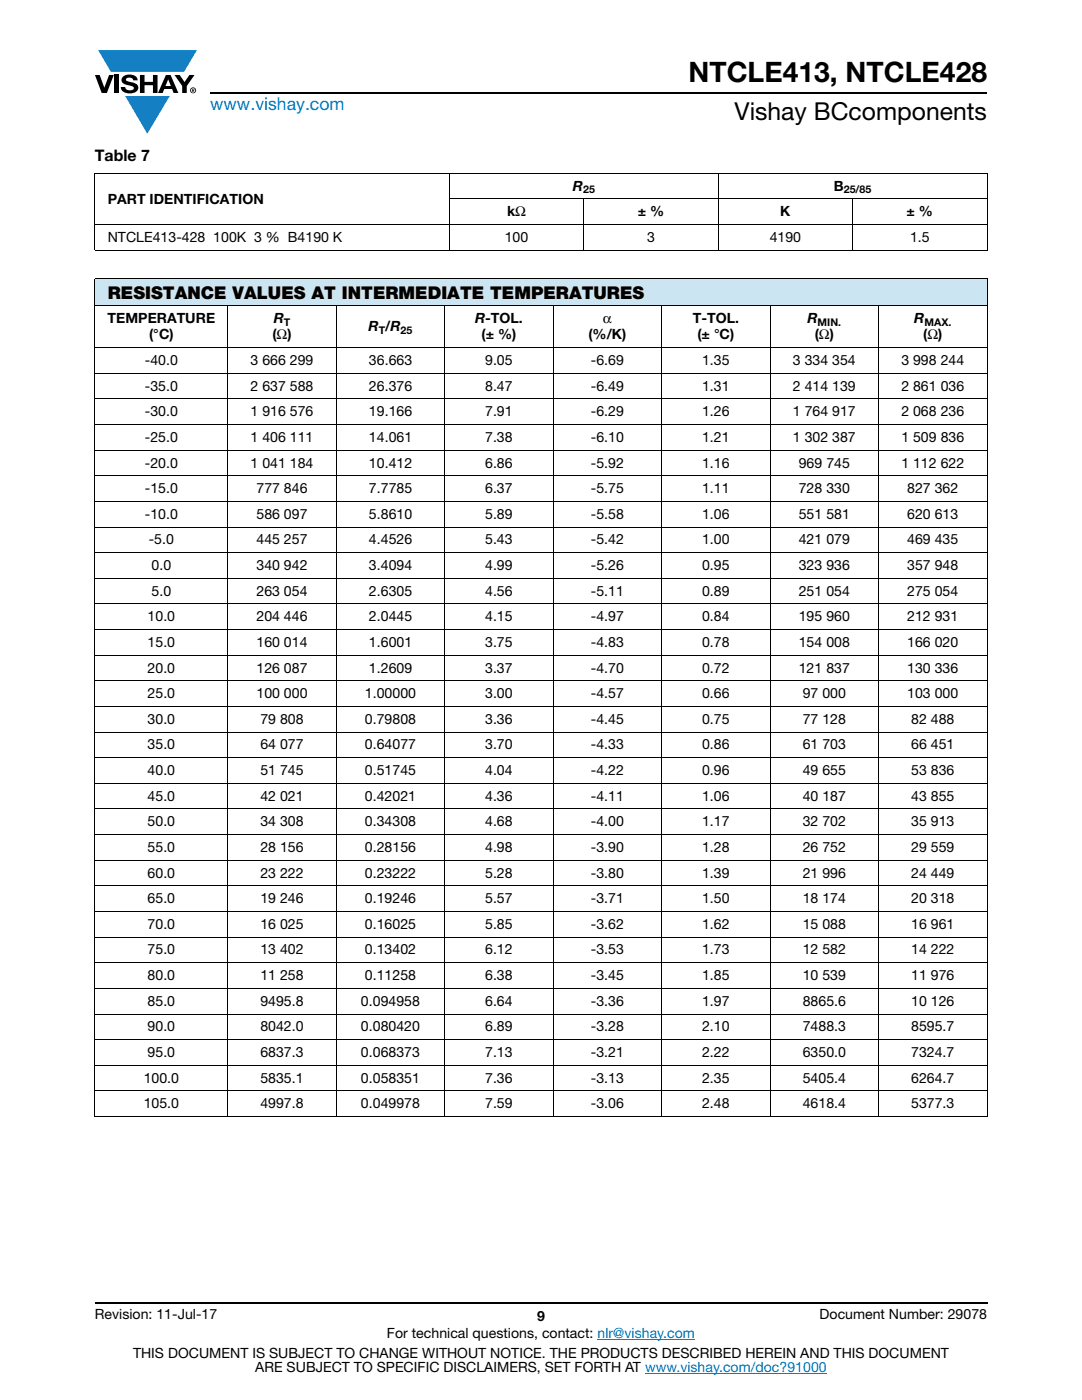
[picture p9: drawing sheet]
<svg xmlns="http://www.w3.org/2000/svg" width="216mm" height="279mm" viewBox="0 0 216 279" stroke-linecap="round" stroke-linejoin="round" font-family="sans-serif">
<g fill="#147fc3">
<path d="M19.6 10h19.7l-2.6 4.3h-1.1h-13.5z"/>
<path d="M25 19.2h8.9l-4.5 7.5z"/>
</g>
<g fill="#000">
<path d="M18.9 15h1l.9 2.5 1-2.5h.9l-1.4 3.6h-1zM22.9 15h.9v3.6h-.9zM24.6 15.3a2.1 2.1 0 0 1 2.8 .3l.1 .4h-.9a.79 .79 0 0 0-.7-.5 .79 .79 0 0 0-.8 .4l.3 .3 1 .2a1.08 1.08 0 0 1 1.2 1 1.08 1.08 0 0 1-1.1 1.2 1.73 1.73 0 0 1-2.4-1.2h.9a.96 .96 0 0 0 .8 .6 .96 .96 0 0 0 .9-.4 1.31 1.31 0 0 0-1.2-.6 1.03 1.03 0 0 1-1.1-.6 1.03 1.03 0 0 1 .2-1.1zM27.9 15h.9v1.3h1.7v-1.3h.9v3.6h-.9v-1.6h-1.7v1.6h-.9zM34.8 15h1.1l.9 1.4 1-1.4h1l-1.5 2.2v1.4h-.9v-1.4z"/>
<path d="M33.6 15.9l.5 1.3h-1.1zM33.1 15l-1.6 3.6h1l.3-.8h1.5l.3 .8h1l-1.6-3.6z"/>
<path d="M38.4 17.8h.2v.2h-.2zM38.3 17.7v.7h.1v-.3l.4 .3-.2-.3 .2-.2-.1-.2z"/>
<path d="M38.1 18a.46 .46 0 0 1 .9 0 .46 .46 0 0 1-.9 0zM37.9 18a.6 .6 0 0 0 1.2 0 .6 .6 0 0 0-1.2 0z"/>
</g>
<path d="M42 18.6h155M18.9 260h178.1" fill="none" stroke="#000" stroke-width=".36"/>
<path d="M119.2 267.3h19.5M128.7 274h36.3" fill="none" stroke="#007ec4" stroke-width=".2"/>
<path d="M18.9 55.6h178.1v5.5h-178.1z" fill="#cce5f3"/>
<g fill="#fff">
<path d="M18.9 69.4h26.6v5.1h-26.6z"/>
<path d="M45.5 69.4h21.6v5.1h-21.6z"/>
<path d="M67.1 69.4h21.7v5.1h-21.7z"/>
<path d="M88.8 69.4h21.6v5.1h-21.6z"/>
<path d="M110.4 69.4h21.6v5.1h-21.6z"/>
<path d="M132 69.4h21.7v5.1h-21.7z"/>
<path d="M153.7 69.4h21.6v5.1h-21.6z"/>
<path d="M175.3 69.4h21.7v5.1h-21.7z"/>
<path d="M18.9 74.5h26.6v5.1h-26.6z"/>
<path d="M45.5 74.5h21.6v5.1h-21.6z"/>
<path d="M67.1 74.5h21.7v5.1h-21.7z"/>
<path d="M88.8 74.5h21.6v5.1h-21.6z"/>
<path d="M110.4 74.5h21.6v5.1h-21.6z"/>
<path d="M132 74.5h21.7v5.1h-21.7z"/>
<path d="M153.7 74.5h21.6v5.1h-21.6z"/>
<path d="M175.3 74.5h21.7v5.1h-21.7z"/>
<path d="M18.9 79.6h26.6v5.1h-26.6z"/>
<path d="M45.5 79.6h21.6v5.1h-21.6z"/>
<path d="M67.1 79.6h21.7v5.1h-21.7z"/>
<path d="M88.8 79.6h21.6v5.1h-21.6z"/>
<path d="M110.4 79.6h21.6v5.1h-21.6z"/>
<path d="M132 79.6h21.7v5.1h-21.7z"/>
<path d="M153.7 79.6h21.6v5.1h-21.6z"/>
<path d="M175.3 79.6h21.7v5.1h-21.7z"/>
<path d="M18.9 84.7h26.6v5.1h-26.6z"/>
<path d="M45.5 84.7h21.6v5.1h-21.6z"/>
<path d="M67.1 84.7h21.7v5.1h-21.7z"/>
<path d="M88.8 84.7h21.6v5.1h-21.6z"/>
<path d="M110.4 84.7h21.6v5.1h-21.6z"/>
<path d="M132 84.7h21.7v5.1h-21.7z"/>
<path d="M153.7 84.7h21.6v5.1h-21.6z"/>
<path d="M175.3 84.7h21.7v5.1h-21.7z"/>
<path d="M18.9 89.8h26.6v5.1h-26.6z"/>
<path d="M45.5 89.8h21.6v5.1h-21.6z"/>
<path d="M67.1 89.8h21.7v5.1h-21.7z"/>
<path d="M88.8 89.8h21.6v5.1h-21.6z"/>
<path d="M110.4 89.8h21.6v5.1h-21.6z"/>
<path d="M132 89.8h21.7v5.1h-21.7z"/>
<path d="M153.7 89.8h21.6v5.1h-21.6z"/>
<path d="M175.3 89.8h21.7v5.1h-21.7z"/>
<path d="M18.9 94.9h26.6v5.2h-26.6z"/>
<path d="M45.5 94.9h21.6v5.2h-21.6z"/>
<path d="M67.1 94.9h21.7v5.2h-21.7z"/>
<path d="M88.8 94.9h21.6v5.2h-21.6z"/>
<path d="M110.4 94.9h21.6v5.2h-21.6z"/>
<path d="M132 94.9h21.7v5.2h-21.7z"/>
<path d="M153.7 94.9h21.6v5.2h-21.6z"/>
<path d="M175.3 94.9h21.7v5.2h-21.7z"/>
<path d="M18.9 100.1h26.6v5.1h-26.6z"/>
<path d="M45.5 100.1h21.6v5.1h-21.6z"/>
<path d="M67.1 100.1h21.7v5.1h-21.7z"/>
<path d="M88.8 100.1h21.6v5.1h-21.6z"/>
<path d="M110.4 100.1h21.6v5.1h-21.6z"/>
<path d="M132 100.1h21.7v5.1h-21.7z"/>
<path d="M153.7 100.1h21.6v5.1h-21.6z"/>
<path d="M175.3 100.1h21.7v5.1h-21.7z"/>
<path d="M18.9 105.2h26.6v5.1h-26.6z"/>
<path d="M45.5 105.2h21.6v5.1h-21.6z"/>
<path d="M67.1 105.2h21.7v5.1h-21.7z"/>
<path d="M88.8 105.2h21.6v5.1h-21.6z"/>
<path d="M110.4 105.2h21.6v5.1h-21.6z"/>
<path d="M132 105.2h21.7v5.1h-21.7z"/>
<path d="M153.7 105.2h21.6v5.1h-21.6z"/>
<path d="M175.3 105.2h21.7v5.1h-21.7z"/>
<path d="M18.9 110.3h26.6v5.1h-26.6z"/>
<path d="M45.5 110.3h21.6v5.1h-21.6z"/>
<path d="M67.1 110.3h21.7v5.1h-21.7z"/>
<path d="M88.8 110.3h21.6v5.1h-21.6z"/>
<path d="M110.4 110.3h21.6v5.1h-21.6z"/>
<path d="M132 110.3h21.7v5.1h-21.7z"/>
<path d="M153.7 110.3h21.6v5.1h-21.6z"/>
<path d="M175.3 110.3h21.7v5.1h-21.7z"/>
<path d="M18.9 115.4h26.6v5.1h-26.6z"/>
<path d="M45.5 115.4h21.6v5.1h-21.6z"/>
<path d="M67.1 115.4h21.7v5.1h-21.7z"/>
<path d="M88.8 115.4h21.6v5.1h-21.6z"/>
<path d="M110.4 115.4h21.6v5.1h-21.6z"/>
<path d="M132 115.4h21.7v5.1h-21.7z"/>
<path d="M153.7 115.4h21.6v5.1h-21.6z"/>
<path d="M175.3 115.4h21.7v5.1h-21.7z"/>
<path d="M18.9 120.5h26.6v5.1h-26.6z"/>
<path d="M45.5 120.5h21.6v5.1h-21.6z"/>
<path d="M67.1 120.5h21.7v5.1h-21.7z"/>
<path d="M88.8 120.5h21.6v5.1h-21.6z"/>
<path d="M110.4 120.5h21.6v5.1h-21.6z"/>
<path d="M132 120.5h21.7v5.1h-21.7z"/>
<path d="M153.7 120.5h21.6v5.1h-21.6z"/>
<path d="M175.3 120.5h21.7v5.1h-21.7z"/>
<path d="M18.9 125.6h26.6v5.1h-26.6z"/>
<path d="M45.5 125.6h21.6v5.1h-21.6z"/>
<path d="M67.1 125.6h21.7v5.1h-21.7z"/>
<path d="M88.8 125.6h21.6v5.1h-21.6z"/>
<path d="M110.4 125.6h21.6v5.1h-21.6z"/>
<path d="M132 125.6h21.7v5.1h-21.7z"/>
<path d="M153.7 125.6h21.6v5.1h-21.6z"/>
<path d="M175.3 125.6h21.7v5.1h-21.7z"/>
<path d="M18.9 130.7h26.6v5.2h-26.6z"/>
<path d="M45.5 130.7h21.6v5.2h-21.6z"/>
<path d="M67.1 130.7h21.7v5.2h-21.7z"/>
<path d="M88.8 130.7h21.6v5.2h-21.6z"/>
<path d="M110.4 130.7h21.6v5.2h-21.6z"/>
<path d="M132 130.7h21.7v5.2h-21.7z"/>
<path d="M153.7 130.7h21.6v5.2h-21.6z"/>
<path d="M175.3 130.7h21.7v5.2h-21.7z"/>
<path d="M18.9 135.9h26.6v5.1h-26.6z"/>
<path d="M45.5 135.9h21.6v5.1h-21.6z"/>
<path d="M67.1 135.9h21.7v5.1h-21.7z"/>
<path d="M88.8 135.9h21.6v5.1h-21.6z"/>
<path d="M110.4 135.9h21.6v5.1h-21.6z"/>
<path d="M132 135.9h21.7v5.1h-21.7z"/>
<path d="M153.7 135.9h21.6v5.1h-21.6z"/>
<path d="M175.3 135.9h21.7v5.1h-21.7z"/>
<path d="M18.9 141h26.6v5.1h-26.6z"/>
<path d="M45.5 141h21.6v5.1h-21.6z"/>
<path d="M67.1 141h21.7v5.1h-21.7z"/>
<path d="M88.8 141h21.6v5.1h-21.6z"/>
<path d="M110.4 141h21.6v5.1h-21.6z"/>
<path d="M132 141h21.7v5.1h-21.7z"/>
<path d="M153.7 141h21.6v5.1h-21.6z"/>
<path d="M175.3 141h21.7v5.1h-21.7z"/>
<path d="M18.9 146.1h26.6v5.1h-26.6z"/>
<path d="M45.5 146.1h21.6v5.1h-21.6z"/>
<path d="M67.1 146.1h21.7v5.1h-21.7z"/>
<path d="M88.8 146.1h21.6v5.1h-21.6z"/>
<path d="M110.4 146.1h21.6v5.1h-21.6z"/>
<path d="M132 146.1h21.7v5.1h-21.7z"/>
<path d="M153.7 146.1h21.6v5.1h-21.6z"/>
<path d="M175.3 146.1h21.7v5.1h-21.7z"/>
<path d="M18.9 151.2h26.6v5.1h-26.6z"/>
<path d="M45.5 151.2h21.6v5.1h-21.6z"/>
<path d="M67.1 151.2h21.7v5.1h-21.7z"/>
<path d="M88.8 151.2h21.6v5.1h-21.6z"/>
<path d="M110.4 151.2h21.6v5.1h-21.6z"/>
<path d="M132 151.2h21.7v5.1h-21.7z"/>
<path d="M153.7 151.2h21.6v5.1h-21.6z"/>
<path d="M175.3 151.2h21.7v5.1h-21.7z"/>
<path d="M18.9 156.3h26.6v5.1h-26.6z"/>
<path d="M45.5 156.3h21.6v5.1h-21.6z"/>
<path d="M67.1 156.3h21.7v5.1h-21.7z"/>
<path d="M88.8 156.3h21.6v5.1h-21.6z"/>
<path d="M110.4 156.3h21.6v5.1h-21.6z"/>
<path d="M132 156.3h21.7v5.1h-21.7z"/>
<path d="M153.7 156.3h21.6v5.1h-21.6z"/>
<path d="M175.3 156.3h21.7v5.1h-21.7z"/>
<path d="M18.9 161.4h26.6v5.2h-26.6z"/>
<path d="M45.5 161.4h21.6v5.2h-21.6z"/>
<path d="M67.1 161.4h21.7v5.2h-21.7z"/>
<path d="M88.8 161.4h21.6v5.2h-21.6z"/>
<path d="M110.4 161.4h21.6v5.2h-21.6z"/>
<path d="M132 161.4h21.7v5.2h-21.7z"/>
<path d="M153.7 161.4h21.6v5.2h-21.6z"/>
<path d="M175.3 161.4h21.7v5.2h-21.7z"/>
<path d="M18.9 166.6h26.6v5.1h-26.6z"/>
<path d="M45.5 166.6h21.6v5.1h-21.6z"/>
<path d="M67.1 166.6h21.7v5.1h-21.7z"/>
<path d="M88.8 166.6h21.6v5.1h-21.6z"/>
<path d="M110.4 166.6h21.6v5.1h-21.6z"/>
<path d="M132 166.6h21.7v5.1h-21.7z"/>
<path d="M153.7 166.6h21.6v5.1h-21.6z"/>
<path d="M175.3 166.6h21.7v5.1h-21.7z"/>
<path d="M18.9 171.7h26.6v5.1h-26.6z"/>
<path d="M45.5 171.7h21.6v5.1h-21.6z"/>
<path d="M67.1 171.7h21.7v5.1h-21.7z"/>
<path d="M88.8 171.7h21.6v5.1h-21.6z"/>
<path d="M110.4 171.7h21.6v5.1h-21.6z"/>
<path d="M132 171.7h21.7v5.1h-21.7z"/>
<path d="M153.7 171.7h21.6v5.1h-21.6z"/>
<path d="M175.3 171.7h21.7v5.1h-21.7z"/>
<path d="M18.9 176.8h26.6v5.1h-26.6z"/>
<path d="M45.5 176.8h21.6v5.1h-21.6z"/>
<path d="M67.1 176.8h21.7v5.1h-21.7z"/>
<path d="M88.8 176.8h21.6v5.1h-21.6z"/>
<path d="M110.4 176.8h21.6v5.1h-21.6z"/>
<path d="M132 176.8h21.7v5.1h-21.7z"/>
<path d="M153.7 176.8h21.6v5.1h-21.6z"/>
<path d="M175.3 176.8h21.7v5.1h-21.7z"/>
<path d="M18.9 181.9h26.6v5.1h-26.6z"/>
<path d="M45.5 181.9h21.6v5.1h-21.6z"/>
<path d="M67.1 181.9h21.7v5.1h-21.7z"/>
<path d="M88.8 181.9h21.6v5.1h-21.6z"/>
<path d="M110.4 181.9h21.6v5.1h-21.6z"/>
<path d="M132 181.9h21.7v5.1h-21.7z"/>
<path d="M153.7 181.9h21.6v5.1h-21.6z"/>
<path d="M175.3 181.9h21.7v5.1h-21.7z"/>
<path d="M18.9 187h26.6v5.1h-26.6z"/>
<path d="M45.5 187h21.6v5.1h-21.6z"/>
<path d="M67.1 187h21.7v5.1h-21.7z"/>
<path d="M88.8 187h21.6v5.1h-21.6z"/>
<path d="M110.4 187h21.6v5.1h-21.6z"/>
<path d="M132 187h21.7v5.1h-21.7z"/>
<path d="M153.7 187h21.6v5.1h-21.6z"/>
<path d="M175.3 187h21.7v5.1h-21.7z"/>
<path d="M18.9 192.1h26.6v5.2h-26.6z"/>
<path d="M45.5 192.1h21.6v5.2h-21.6z"/>
<path d="M67.1 192.1h21.7v5.2h-21.7z"/>
<path d="M88.8 192.1h21.6v5.2h-21.6z"/>
<path d="M110.4 192.1h21.6v5.2h-21.6z"/>
<path d="M132 192.1h21.7v5.2h-21.7z"/>
<path d="M153.7 192.1h21.6v5.2h-21.6z"/>
<path d="M175.3 192.1h21.7v5.2h-21.7z"/>
<path d="M18.9 197.3h26.6v5.1h-26.6z"/>
<path d="M45.5 197.3h21.6v5.1h-21.6z"/>
<path d="M67.1 197.3h21.7v5.1h-21.7z"/>
<path d="M88.8 197.3h21.6v5.1h-21.6z"/>
<path d="M110.4 197.3h21.6v5.1h-21.6z"/>
<path d="M132 197.3h21.7v5.1h-21.7z"/>
<path d="M153.7 197.3h21.6v5.1h-21.6z"/>
<path d="M175.3 197.3h21.7v5.1h-21.7z"/>
<path d="M18.9 202.4h26.6v5.1h-26.6z"/>
<path d="M45.5 202.4h21.6v5.1h-21.6z"/>
<path d="M67.1 202.4h21.7v5.1h-21.7z"/>
<path d="M88.8 202.4h21.6v5.1h-21.6z"/>
<path d="M110.4 202.4h21.6v5.1h-21.6z"/>
<path d="M132 202.4h21.7v5.1h-21.7z"/>
<path d="M153.7 202.4h21.6v5.1h-21.6z"/>
<path d="M175.3 202.4h21.7v5.1h-21.7z"/>
<path d="M18.9 207.5h26.6v5.1h-26.6z"/>
<path d="M45.5 207.5h21.6v5.1h-21.6z"/>
<path d="M67.1 207.5h21.7v5.1h-21.7z"/>
<path d="M88.8 207.5h21.6v5.1h-21.6z"/>
<path d="M110.4 207.5h21.6v5.1h-21.6z"/>
<path d="M132 207.5h21.7v5.1h-21.7z"/>
<path d="M153.7 207.5h21.6v5.1h-21.6z"/>
<path d="M175.3 207.5h21.7v5.1h-21.7z"/>
<path d="M18.9 212.6h26.6v5.1h-26.6z"/>
<path d="M45.5 212.6h21.6v5.1h-21.6z"/>
<path d="M67.1 212.6h21.7v5.1h-21.7z"/>
<path d="M88.8 212.6h21.6v5.1h-21.6z"/>
<path d="M110.4 212.6h21.6v5.1h-21.6z"/>
<path d="M132 212.6h21.7v5.1h-21.7z"/>
<path d="M153.7 212.6h21.6v5.1h-21.6z"/>
<path d="M175.3 212.6h21.7v5.1h-21.7z"/>
<path d="M18.9 217.7h26.6v5.1h-26.6z"/>
<path d="M45.5 217.7h21.6v5.1h-21.6z"/>
<path d="M67.1 217.7h21.7v5.1h-21.7z"/>
<path d="M88.8 217.7h21.6v5.1h-21.6z"/>
<path d="M110.4 217.7h21.6v5.1h-21.6z"/>
<path d="M132 217.7h21.7v5.1h-21.7z"/>
<path d="M153.7 217.7h21.6v5.1h-21.6z"/>
<path d="M175.3 217.7h21.7v5.1h-21.7z"/>
</g>
<g fill="none" stroke="#000" stroke-width=".2">
<path d="M18.9 34.6h178.1M18.9 34.7v15.1M89.6 39.7h107.4M89.7 34.5v15.5M116.5 39.6v10.4M143.3 34.5v15.5M170.1 39.6v10.4M197 34.7v15.1M18.9 44.8h178.1M18.9 49.9h178.1M18.9 55.6h178.1M18.9 55.7v167"/>
<path d="M197 55.7v167M18.9 61.1h178.1M18.9 69.4h178.1M18.9 74.5h178.1M18.9 79.6h178.1M45.5 61v161.9M67.1 61v161.9M88.8 61v161.9M110.4 61v161.9M132 61v161.9M153.7 61v161.9M175.3 61v161.9"/>
<path d="M18.9 84.7h178.1M18.9 89.8h178.1M18.9 94.9h178.1M18.9 100.1h178.1M18.9 105.2h178.1M18.9 110.3h178.1M18.9 115.4h178.1M18.9 120.5h178.1M18.9 125.6h178.1M18.9 130.7h178.1M18.9 135.9h178.1M18.9 141h178.1"/>
<path d="M18.9 146.1h178.1M18.9 151.2h178.1M18.9 156.3h178.1M18.9 161.4h178.1M18.9 166.6h178.1M18.9 171.7h178.1M18.9 176.8h178.1M18.9 181.9h178.1M18.9 187h178.1M18.9 192.1h178.1M18.9 197.3h178.1M18.9 202.4h178.1"/>
<path d="M18.9 207.5h178.1M18.9 212.6h178.1M18.9 217.7h178.1M18.9 222.8h178.1"/>
</g>
<text font-size="5.6" x="137.4" y="16.4">NTCLE413, NTCLE428</text>
<text font-size="4.9" x="146.6" y="24">Vishay BCcomponents</text>
<text font-size="3.5" fill="#007ec4" x="42" y="21.9">www.vishay.com</text>
<text font-size="3.5" x="21.5" y="59.7">RESISTANCE VALUES AT INTERMEDIATE TEMPERATURES</text>
<text font-size="3.2" x="18.9" y="32.1">Table 7</text>
<g font-size="2.8">
<text x="21.5" y="40.6">PART IDENTIFICATION</text>
<text x="114.3" y="38.1">R</text>
<text x="166.4" y="38.1">B</text>
<text x="101.2" y="43.2">kΩ</text>
<text x="127.3" y="43.2">± %</text>
<text x="155.7" y="43.2">K</text>
<text x="180.9" y="43.2">± %</text>
<text x="21.5" y="48.3">NTCLE413-428 100K 3 % B4190 K</text>
<text x="100.7" y="48.3">100</text>
<text x="129.1" y="48.3">3</text>
<text x="153.6" y="48.3">4190</text>
<text x="181.6" y="48.3">1.5</text>
<text x="21.5" y="64.5">TEMPERATURE</text>
<text x="54.6" y="64.5">R</text>
<text x="94.8" y="64.5">R-TOL.</text>
<text x="120.3" y="64.5">α</text>
<text x="138.2" y="64.5">T-TOL.</text>
<text x="161.1" y="64.5">R</text>
<text x="182.4" y="64.5">R</text>
<text x="29.8" y="67.7">(°C)</text>
<text x="54.4" y="67.7">(Ω)</text>
<text x="73.5" y="66.1">R /R</text>
<text x="96.1" y="67.7">(± %)</text>
<text x="117.4" y="67.7">(%/K)</text>
<text x="139.2" y="67.7">(± °C)</text>
<text x="162.6" y="67.7">(Ω)</text>
<text x="184.2" y="67.7">(Ω)</text>
<text x="28.9" y="72.8">-40.0</text>
<text x="28.9" y="78">-35.0</text>
<text x="50" y="72.8">3 666 299</text>
<text x="50" y="78">2 637 588</text>
<text x="73.6" y="72.8">36.663</text>
<text x="73.6" y="78">26.376</text>
<text x="96.8" y="72.8">9.05</text>
<text x="96.8" y="78">8.47</text>
<text x="117.9" y="72.8">-6.69</text>
<text x="117.9" y="78">-6.49</text>
<text x="140.1" y="72.8">1.35</text>
<text x="140.1" y="78">1.31</text>
<text x="158.2" y="72.8">3 334 354</text>
<text x="158.2" y="78">2 414 139</text>
<text x="179.9" y="72.8">3 998 244</text>
<text x="179.9" y="78">2 861 036</text>
<text x="28.9" y="83.1">-30.0</text>
<text x="50" y="83.1">1 916 576</text>
<text x="73.6" y="83.1">19.166</text>
<text x="96.8" y="83.1">7.91</text>
<text x="117.9" y="83.1">-6.29</text>
<text x="140.1" y="83.1">1.26</text>
<text x="158.2" y="83.1">1 764 917</text>
<text x="179.9" y="83.1">2 068 236</text>
<text x="28.9" y="88.2">-25.0</text>
<text x="50" y="88.2">1 406 111</text>
<text x="73.6" y="88.2">14.061</text>
<text x="96.8" y="88.2">7.38</text>
<text x="117.9" y="88.2">-6.10</text>
<text x="140.1" y="88.2">1.21</text>
<text x="158.2" y="88.2">1 302 387</text>
<text x="179.9" y="88.2">1 509 836</text>
<text x="28.9" y="93.3">-20.0</text>
<text x="50" y="93.3">1 041 184</text>
<text x="73.6" y="93.3">10.412</text>
<text x="96.8" y="93.3">6.86</text>
<text x="117.9" y="93.3">-5.92</text>
<text x="140.1" y="93.3">1.16</text>
<text x="159.4" y="93.3">969 745</text>
<text x="179.9" y="93.3">1 112 622</text>
<text x="28.9" y="98.4">-15.0</text>
<text x="51.2" y="98.4">777 846</text>
<text x="73.6" y="98.4">7.7785</text>
<text x="96.8" y="98.4">6.37</text>
<text x="117.9" y="98.4">-5.75</text>
<text x="140.1" y="98.4">1.11</text>
<text x="159.4" y="98.4">728 330</text>
<text x="181" y="98.4">827 362</text>
<text x="28.9" y="103.5">-10.0</text>
<text x="51.2" y="103.5">586 097</text>
<text x="73.6" y="103.5">5.8610</text>
<text x="96.8" y="103.5">5.89</text>
<text x="117.9" y="103.5">-5.58</text>
<text x="140.1" y="103.5">1.06</text>
<text x="159.4" y="103.5">551 581</text>
<text x="181" y="103.5">620 613</text>
<text x="29.7" y="108.6">-5.0</text>
<text x="30.2" y="113.7">0.0</text>
<text x="51.2" y="108.6">445 257</text>
<text x="51.2" y="113.7">340 942</text>
<text x="73.6" y="108.6">4.4526</text>
<text x="73.6" y="113.7">3.4094</text>
<text x="96.8" y="108.6">5.43</text>
<text x="96.8" y="113.7">4.99</text>
<text x="117.9" y="108.6">-5.42</text>
<text x="117.9" y="113.7">-5.26</text>
<text x="140.1" y="108.6">1.00</text>
<text x="140.1" y="113.7">0.95</text>
<text x="159.4" y="108.6">421 079</text>
<text x="159.4" y="113.7">323 936</text>
<text x="181" y="108.6">469 435</text>
<text x="181" y="113.7">357 948</text>
<text x="30.2" y="118.9">5.0</text>
<text x="51.2" y="118.9">263 054</text>
<text x="73.6" y="118.9">2.6305</text>
<text x="96.8" y="118.9">4.56</text>
<text x="117.9" y="118.9">-5.11</text>
<text x="140.1" y="118.9">0.89</text>
<text x="159.4" y="118.9">251 054</text>
<text x="181" y="118.9">275 054</text>
<text x="29.5" y="124">10.0</text>
<text x="51.2" y="124">204 446</text>
<text x="73.6" y="124">2.0445</text>
<text x="96.8" y="124">4.15</text>
<text x="117.9" y="124">-4.97</text>
<text x="140.1" y="124">0.84</text>
<text x="159.4" y="124">195 960</text>
<text x="181" y="124">212 931</text>
<text x="29.5" y="129.1">15.0</text>
<text x="51.2" y="129.1">160 014</text>
<text x="73.6" y="129.1">1.6001</text>
<text x="96.8" y="129.1">3.75</text>
<text x="117.9" y="129.1">-4.83</text>
<text x="140.1" y="129.1">0.78</text>
<text x="159.4" y="129.1">154 008</text>
<text x="181" y="129.1">166 020</text>
<text x="29.5" y="134.2">20.0</text>
<text x="51.2" y="134.2">126 087</text>
<text x="73.6" y="134.2">1.2609</text>
<text x="96.8" y="134.2">3.37</text>
<text x="117.9" y="134.2">-4.70</text>
<text x="140.1" y="134.2">0.72</text>
<text x="159.4" y="134.2">121 837</text>
<text x="181" y="134.2">130 336</text>
<text x="29.5" y="139.3">25.0</text>
<text x="51.2" y="139.3">100 000</text>
<text x="72.8" y="139.3">1.00000</text>
<text x="96.8" y="139.3">3.00</text>
<text x="117.9" y="139.3">-4.57</text>
<text x="140.1" y="139.3">0.66</text>
<text x="160.2" y="139.3">97 000</text>
<text x="181" y="139.3">103 000</text>
<text x="29.5" y="144.4">30.0</text>
<text x="29.5" y="149.6">35.0</text>
<text x="52" y="144.4">79 808</text>
<text x="52" y="149.6">64 077</text>
<text x="72.8" y="144.4">0.79808</text>
<text x="72.8" y="149.6">0.64077</text>
<text x="96.8" y="144.4">3.36</text>
<text x="96.8" y="149.6">3.70</text>
<text x="117.9" y="144.4">-4.45</text>
<text x="117.9" y="149.6">-4.33</text>
<text x="140.1" y="144.4">0.75</text>
<text x="140.1" y="149.6">0.86</text>
<text x="160.2" y="144.4">77 128</text>
<text x="160.2" y="149.6">61 703</text>
<text x="181.8" y="144.4">82 488</text>
<text x="181.8" y="149.6">66 451</text>
<text x="29.5" y="154.7">40.0</text>
<text x="52" y="154.7">51 745</text>
<text x="72.8" y="154.7">0.51745</text>
<text x="96.8" y="154.7">4.04</text>
<text x="117.9" y="154.7">-4.22</text>
<text x="140.1" y="154.7">0.96</text>
<text x="160.2" y="154.7">49 655</text>
<text x="181.8" y="154.7">53 836</text>
<text x="29.5" y="159.8">45.0</text>
<text x="52" y="159.8">42 021</text>
<text x="72.8" y="159.8">0.42021</text>
<text x="96.8" y="159.8">4.36</text>
<text x="117.9" y="159.8">-4.11</text>
<text x="140.1" y="159.8">1.06</text>
<text x="160.2" y="159.8">40 187</text>
<text x="181.8" y="159.8">43 855</text>
<text x="29.5" y="164.9">50.0</text>
<text x="52" y="164.9">34 308</text>
<text x="72.8" y="164.9">0.34308</text>
<text x="96.8" y="164.9">4.68</text>
<text x="117.9" y="164.9">-4.00</text>
<text x="140.1" y="164.9">1.17</text>
<text x="160.2" y="164.9">32 702</text>
<text x="181.8" y="164.9">35 913</text>
<text x="29.5" y="170">55.0</text>
<text x="52" y="170">28 156</text>
<text x="72.8" y="170">0.28156</text>
<text x="96.8" y="170">4.98</text>
<text x="117.9" y="170">-3.90</text>
<text x="140.1" y="170">1.28</text>
<text x="160.2" y="170">26 752</text>
<text x="181.8" y="170">29 559</text>
<text x="29.5" y="175.1">60.0</text>
<text x="52" y="175.1">23 222</text>
<text x="72.8" y="175.1">0.23222</text>
<text x="96.8" y="175.1">5.28</text>
<text x="117.9" y="175.1">-3.80</text>
<text x="140.1" y="175.1">1.39</text>
<text x="160.2" y="175.1">21 996</text>
<text x="181.8" y="175.1">24 449</text>
<text x="29.5" y="180.3">65.0</text>
<text x="29.5" y="185.4">70.0</text>
<text x="52" y="180.3">19 246</text>
<text x="52" y="185.4">16 025</text>
<text x="72.8" y="180.3">0.19246</text>
<text x="72.8" y="185.4">0.16025</text>
<text x="96.8" y="180.3">5.57</text>
<text x="96.8" y="185.4">5.85</text>
<text x="117.9" y="180.3">-3.71</text>
<text x="117.9" y="185.4">-3.62</text>
<text x="140.1" y="180.3">1.50</text>
<text x="140.1" y="185.4">1.62</text>
<text x="160.2" y="180.3">18 174</text>
<text x="160.2" y="185.4">15 088</text>
<text x="181.8" y="180.3">20 318</text>
<text x="181.8" y="185.4">16 961</text>
<text x="29.5" y="190.5">75.0</text>
<text x="52" y="190.5">13 402</text>
<text x="72.8" y="190.5">0.13402</text>
<text x="96.8" y="190.5">6.12</text>
<text x="117.9" y="190.5">-3.53</text>
<text x="140.1" y="190.5">1.73</text>
<text x="160.2" y="190.5">12 582</text>
<text x="181.8" y="190.5">14 222</text>
<text x="29.5" y="195.6">80.0</text>
<text x="52" y="195.6">11 258</text>
<text x="72.8" y="195.6">0.11258</text>
<text x="96.8" y="195.6">6.38</text>
<text x="117.9" y="195.6">-3.45</text>
<text x="140.1" y="195.6">1.85</text>
<text x="160.2" y="195.6">10 539</text>
<text x="181.8" y="195.6">11 976</text>
<text x="29.5" y="200.7">85.0</text>
<text x="52" y="200.7">9495.8</text>
<text x="72" y="200.7">0.094958</text>
<text x="96.8" y="200.7">6.64</text>
<text x="117.9" y="200.7">-3.36</text>
<text x="140.1" y="200.7">1.97</text>
<text x="160.2" y="200.7">8865.6</text>
<text x="181.8" y="200.7">10 126</text>
<text x="29.5" y="205.8">90.0</text>
<text x="52" y="205.8">8042.0</text>
<text x="72" y="205.8">0.080420</text>
<text x="96.8" y="205.8">6.89</text>
<text x="117.9" y="205.8">-3.28</text>
<text x="140.1" y="205.8">2.10</text>
<text x="160.2" y="205.8">7488.3</text>
<text x="181.8" y="205.8">8595.7</text>
<text x="29.5" y="210.9">95.0</text>
<text x="52" y="210.9">6837.3</text>
<text x="72" y="210.9">0.068373</text>
<text x="96.8" y="210.9">7.13</text>
<text x="117.9" y="210.9">-3.21</text>
<text x="140.1" y="210.9">2.22</text>
<text x="160.2" y="210.9">6350.0</text>
<text x="181.8" y="210.9">7324.7</text>
<text x="28.7" y="216.1">100.0</text>
<text x="28.7" y="221.2">105.0</text>
<text x="52" y="216.1">5835.1</text>
<text x="52" y="221.2">4997.8</text>
<text x="72" y="216.1">0.058351</text>
<text x="72" y="221.2">0.049978</text>
<text x="96.8" y="216.1">7.36</text>
<text x="96.8" y="221.2">7.59</text>
<text x="117.9" y="216.1">-3.13</text>
<text x="117.9" y="221.2">-3.06</text>
<text x="140.1" y="216.1">2.35</text>
<text x="140.1" y="221.2">2.48</text>
<text x="160.2" y="216.1">5405.4</text>
<text x="160.2" y="221.2">4618.4</text>
<text x="181.8" y="216.1">6264.7</text>
<text x="181.8" y="221.2">5377.3</text>
<text x="18.9" y="263.3">Revision: 11-Jul-17</text>
<text x="107.2" y="263.6">9</text>
<text x="163.6" y="263.3">Document Number: 29078</text>
<text x="77.2" y="267.1">For technical questions, contact: nlr@vishay.com</text>
<text x="26.5" y="271">THIS DOCUMENT IS SUBJECT TO CHANGE WITHOUT NOTICE. THE PRODUCTS DESCRIBED HEREIN AND THIS DOCUMENT</text>
<text x="50.9" y="273.8">ARE SUBJECT TO SPECIFIC DISCLAIMERS, SET FORTH AT www.vishay.com/doc?91000</text>
</g>
<g font-size="2.1">
<text x="116.4" y="38.6">25</text>
<text x="168.4" y="38.6">25/85</text>
<text x="56.6" y="65">T</text>
<text x="163.2" y="65">MIN.</text>
<text x="184.5" y="65">MAX.</text>
<text x="75.6" y="66.6">T</text>
<text x="79.9" y="66.6">25</text>
</g>
</svg>
